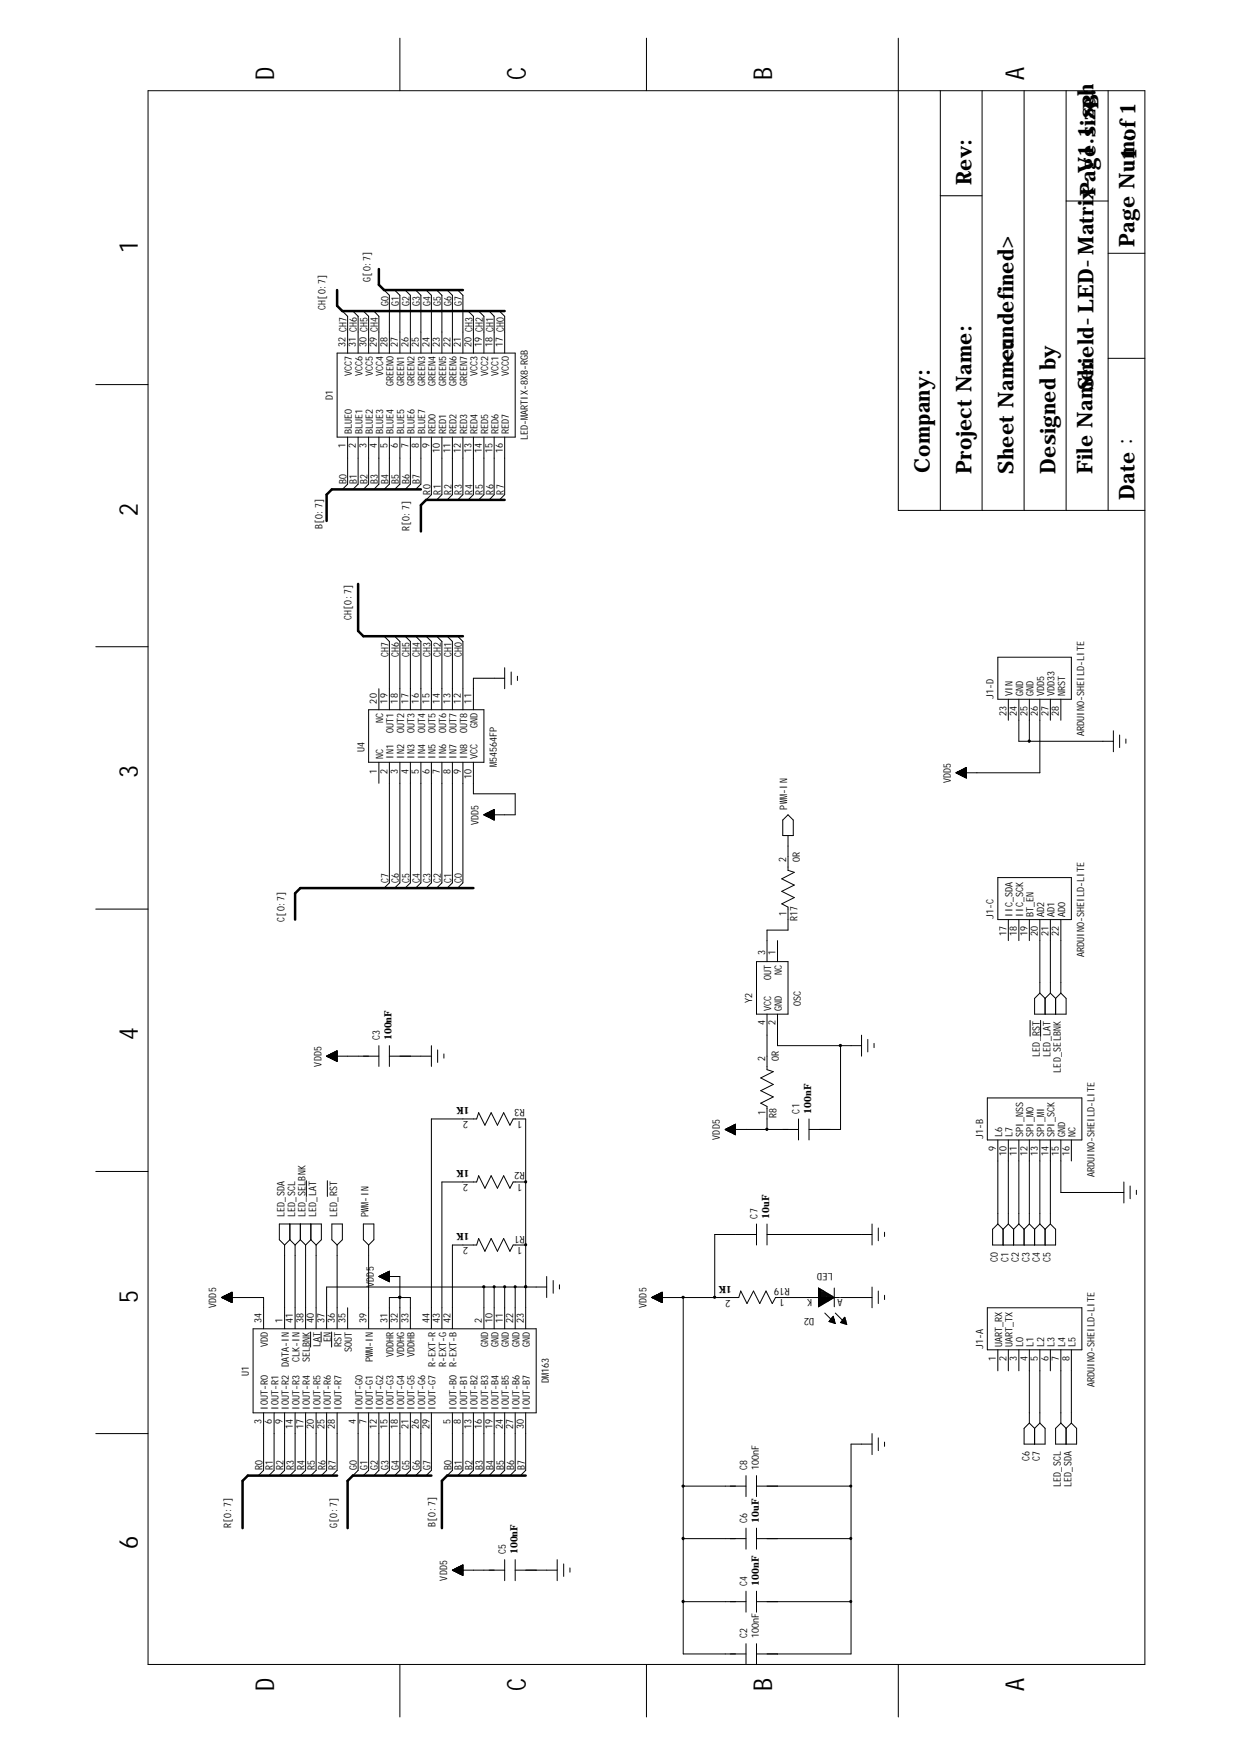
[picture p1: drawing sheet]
<svg xmlns="http://www.w3.org/2000/svg" width="210mm" height="297mm" viewBox="0 0 210 297" stroke-linecap="round" stroke-linejoin="round" font-family="sans-serif">
<g fill="none" stroke="#000" stroke-width=".17">
<path d="M25.1 15.4h168.7v266.3h-168.7zM67.7 6.5v8.9M109.4 6.5v8.9M152.1 6.5v8.8M152.1 15.4v71h41.7M159.2 15.4v71M166.2 15.4v71M173.4 15.4v71M180.5 15.4v71M187.6 15.4v71M159.2 33.1h7M180.5 34h7.1"/>
<path d="M57.1 59.8h30.1v14.2h-30.1zM58 52.6l.8 .9v6.3M59.7 52.6l.9 .9v6.3M61.5 52.6l.9 .9v6.3M63.3 52.6l.8 .9v6.3M65 49.1l.9 .9v9.8M66.8 49.1l.9 .9v9.8M68.6 49.1l.9 .9v9.8M70.4 49.1l.8 .9v9.8M72.1 49.1l.9 .9v9.8M73.9 49.1l.9 .9v9.8M75.7 49.1l.9 .9v9.8"/>
<path d="M77.5 49.1l.9 .9v9.8M79.2 52.6l.9 .9v6.3M81 52.6l.9 .9v6.3M82.8 52.6l.9 .9v6.3M84.5 52.6l.9 .9v6.3M187.6 42.9h6.2M16.2 65.1h8.9M58.8 74v7.9l-.8 .9M60.6 74v7.9l-.9 .9M62.4 74v7.9l-.9 .9M64.1 74v7.9l-.8 .9M65.9 74v7.9l-.9 .9"/>
<path d="M67.7 74v7.9l-.9 .9M69.5 74v7.9l-.9 .9M71.2 74v7.9l-.8 .9M73 74v9.7l-.9 .9M74.8 74v9.7l-.9 .9M76.6 74v9.7l-.9 .9M78.4 74v9.7l-.9 .9M80.1 74v9.7l-.9 .9M81.9 74v9.7l-.9 .9M83.7 74v9.7l-.9 .9M85.4 74v9.7l-.9 .9M187.6 60.6h6.2"/>
<path d="M16.2 109.5h8.9M64.1 116.6v3.5M65 107.7l.9 .9v11.5M66.8 107.7l.9 .9v11.5M68.6 107.7l.9 .9v11.5M70.4 107.7l.8 .9v11.5M72.1 107.7l.9 .9v11.5M73.9 107.7l.9 .9v11.5M75.7 107.7l.9 .9v11.5M77.5 107.7l.9 .9v11.5M85.4 113v3.6M85.4 114.8h-5.3v5.3"/>
<path d="M86.5 113.7v2.2M87.6 114.5v.7M168.9 111.2h12.5v7.1h-12.5zM170.7 118.3v3.6M172.5 118.3v7.2h16M174.2 118.3v7.2M176 118.3v12.5h-14.2M177.8 118.3v3.6M179.6 118.3v3.6M62.4 120.1h19.5v8.9h-19.5zM64.1 129v3.6M65.9 129v20.4l-.9 .9"/>
<path d="M67.7 129v20.4l-.9 .9M69.5 129v20.4l-.9 .9M71.2 129v20.4l-.8 .9M73 129v20.4l-.9 .9M74.8 129v20.4l-.9 .9M76.6 129v20.4l-.9 .9M78.4 129v20.4l-.9 .9M80.1 129v5.4h7.1v3.5h-5.3M82 137.9h.1M82 138h1.7M82.1 137.8v.2M82.1 138h1.6"/>
<path d="M82.3 137.7v.4M82.3 138.1h1.4M82.4 137.7v.4M82.4 138.2h1.3M82.5 137.6v.6M82.5 138.2h1.2M82.7 137.5v.8h1M82.8 137.4v1h.9M83 137.4v1M83.1 137.3v1.2M83.1 138.5h.6M83.3 137.2v1.3"/>
<path d="M83.3 138.6h.4M83.4 137.1v1.5M83.4 138.7h.3M83.5 137.1v1.6M83.6 138.8h.1M83.7 137v1.8l-1.8-.9M83.7 137l-1.8 .9M83.7 137l-.1 1.8M83.7 137.1h-.2v1.6M83.7 137.2h-.3v1.4M83.7 137.2h-.5v1.3M83.7 137.3h-.7v1.2h.7"/>
<path d="M83.7 137.4h-.8v1M83.7 137.5h-.9v.8M83.7 137.5h-1.1v.7M83.7 137.6h-1.2v.6M83.7 137.7h-1.4v.4M83.7 137.7h-1.5v.3M83.7 137.8h-1.7v.2M132.5 138.8l.9-.9 .9 .9v2.6h-1.8zM161.9 130.8h.1M161.9 130.9h1.7M162.1 130.7v.2M162.1 130.9h1.5"/>
<path d="M162.2 130.6v.4M162.2 131h1.4M162.3 130.5v.5h1.3M162.5 130.5v.6h1.1M162.6 130.4v.8M162.6 131.2h1M162.7 130.3v1M162.8 131.3h.8M162.9 130.2v1.1M163 130.2v1.2M163.1 131.4h.5M163.2 130.1v1.4"/>
<path d="M163.2 131.5h.4M163.3 130v1.5M163.4 130v1.6M163.5 131.6h.1M163.6 129.9v1.8l-1.8-.9M163.6 129.9l-1.8 .9M163.6 129.9l-.1 1.7M163.6 130h-.2v1.6h.2M163.6 130.1h-.4v1.4M163.6 130.2h-.5v1.2M163.6 130.2h-.7v1.1h.7M163.6 130.3h-.8v1"/>
<path d="M163.6 130.4h-.9v.8M163.6 130.4h-1v.7M163.6 130.5h-1.2v.5M163.6 130.6h-1.4v.4M163.6 130.6h-1.5v.3M163.6 130.7h-1.6v.2M188.5 123.7v3.5M189.5 124.4v2.1M190.6 125.1v.7M16.2 153.9h8.9M131.6 159.2v3.6M133.4 141.4v5.9l1.1 .3-2.2 1.1 2.2 1.1-2.2 1.1 2.2 1-2.2 1.1 1.1 .5v3.9h-3.6v5.4"/>
<path d="M168.9 148.5h12.5v7.1h-12.5zM170.7 155.6v3.6M172.5 155.6v3.6M174.2 155.6v3.6M176 155.6v12.5M177.8 155.6v12.5M179.6 155.6v12.5M55.3 178.8h8.8M55.3 178.7v.1M55.3 178.8h1.8M55.5 178.6v.2M55.5 178.9h1.6"/>
<path d="M55.6 178.6v.3M55.6 179h1.5M55.8 178.5v.5M55.8 179h1.3M55.9 178.4v.7M55.9 179.1h1.2M56 178.3v.8h1.1M56.2 178.3v.9M56.2 179.2h.9M56.3 178.2v1.1M56.3 179.3h.8M56.5 178.1v1.3"/>
<path d="M56.5 179.4h.6M56.6 178.1v1.3M56.6 179.5h.5M56.8 178v1.5M56.9 177.9v1.7M56.9 179.6h.2M57.1 177.9v1.7l-1.8-.8M57.1 177.9l-1.8 .9M57.1 177.9l-.1 1.7M57.1 178h-.3v1.5h.3M57.1 178h-.4v1.5M57.1 178.1h-.5v1.3"/>
<path d="M57.1 178.2h-.7v1.1M57.1 178.3h-.8v.9M57.1 178.3h-1v.8M57.1 178.4h-1.1v.7M57.1 178.5h-1.3v.5M57.1 178.5h-1.4v.5M57.1 178.6h-1.6v.3M57.1 178.7h-1.7v.1M64.1 177v3.5M65.9 177v3.5M65.9 178.8h7.1M73 177v3.5"/>
<path d="M74.1 177.7v2.1M75.1 178.4v.7M128.1 162.8h5.3v8.8h-5.3zM129.8 171.6v9.4l1.1 .4-2.1 1 2.1 1.1-2.1 1.1 2.1 1.1-2.1 1 1 .6v3.9M131.6 171.6v5.4h14.2M142.3 177v14.2h-5.4M145.8 175.2v3.6M146.9 175.9v2.1M148 176.6v.7M174.4 172.7v2.7M176 168.1l-.9 .9v2.6h5.4v-2.6l-.9-.9M176 168.1l.9 .9"/>
<path d="M176.1 172.7v2.7M176.9 169v2.6M177.8 168.1l.9 .9M177.8 168.1l-.9 .9M178.7 169v2.6M179.6 168.1l-.9 .9M16.2 198.3h8.9M51.9 199.8v2.7M55.4 199.8v2.7M122.8 191.2h12.4M122.8 191.2l1.7 .9M122.8 191.2l1.7-.9v1.8"/>
<path d="M122.8 191.2h.1M122.8 191.2h1.7M123 191.1v.2M123 191.3h1.5M123.1 191v.3M123.1 191.4h1.4M123.2 190.9v.5M123.2 191.5h1.3M123.4 190.8v.7M123.4 191.5h1.1M123.5 190.8v.7M123.5 191.6h1"/>
<path d="M123.7 190.7v.9M123.7 191.7h.8M123.8 190.7v1M124 190.6v1.2M124 191.8h.5M124.1 190.5v1.3M124.1 191.9h.4M124.2 190.4v1.5M124.4 190.4v1.6M124.4 192.1h.1M124.5 190.3v1.8M124.5 190.4h-.2v1.6h.2"/>
<path d="M124.5 190.4h-.3v1.5M124.5 190.5h-.5v1.3M124.5 190.6h-.6v1.1h.6M124.5 190.7h-.8v1M124.5 190.7h-.9v.9M124.5 190.8h-1.1v.7M124.5 190.9h-1.2v.6M124.5 191h-1.4v.4M124.5 191h-1.5v.3M124.5 191.1h-1.6v.1M135.2 189.4v3.5M136.9 189.4v3.5"/>
<path d="M167.1 185.8h16v7.1h-16zM168.9 192.9v14.3M170.7 192.9v14.3M172.5 192.9v14.3M174.2 192.9v14.3M176 192.9v14.3M177.8 192.9v14.3M179.6 192.9v8.9h10.6M181.4 192.9v3.6M37.5 219.6h7.1v5.3M37.6 219.5v.1M37.6 219.7h1.7"/>
<path d="M37.7 219.5v.2M37.7 219.7h1.6M37.9 219.4v.4h1.4M38 219.4v.4M38 219.9h1.3M38.1 219.9h1.2M38.1 219.3v.6M38.3 219.2v.8h1M38.4 219.1v.9M38.6 219.1v1M38.7 219v1.2M38.9 218.9v1.3"/>
<path d="M39 218.8v1.5M39.2 218.8v1.6M39.3 219.2h-1.1v.7M39.3 218.9h-.4v1.4M39.3 218.7h-.1l.1 1.7M39.3 218.7v1.8l-1.8-.9M39.3 218.7l-1.8 .9M39.3 218.8h-.2v1.6M39.3 218.9h-.5v1.3h.5M39.3 219h-.6v1.2M39.3 219.1h-.8v1M39.3 219.1h-.9v.9"/>
<path d="M39.3 219.3h-1.2v.6M39.3 219.4h-1.4v.4M39.3 219.4h-1.5v.3M39.3 219.5h-1.7v.2M48.2 210.7v14.2M48.2 210.7l-.9-.9v-2.6h7.1v2.6l-.9 .9M49.1 207.2v2.6M49.1 209.8l.9 .9M49.1 209.8l-.9 .9M50 210.7v14.2M50.8 207.2v2.6M50.8 209.8l.9 .9"/>
<path d="M50.8 209.8l-.8 .9M51.7 210.7v14.2M52.6 207.2v2.6M52.6 209.8l.9 .9M52.6 209.8l-.9 .9M53.5 210.7v14.2M56.2 207.2h1.8v2.6l-.9 .9-.9-.9zM57.1 210.7v14.2M61.5 207.2h1.8v2.6l-.9 .9-.9-.9zM62.4 210.7v14.2M64.1 216.1h3.6v8.8M64.2 216v.1"/>
<path d="M64.2 216.1h1.7M64.3 215.9v.2M64.3 216.2h1.6M64.5 215.8v.4h1.4M64.6 215.8v.5M64.6 216.3h1.3M64.8 215.7v.7M64.8 216.4h1.1M64.9 215.6v.8h1M65.1 215.6v.9M65.1 216.5h.8M65.2 215.5v1.1"/>
<path d="M65.2 216.6h.7M65.4 215.4v1.2M65.4 216.7h.5M65.5 215.3v1.4M65.5 216.7h.4M65.6 215.3v1.5M65.8 215.2v1.7M65.8 216.9h.1M65.9 215.2v1.7l-1.8-.8M65.9 215.2l-1.8 .9M65.9 215.2v1.7M65.9 215.3h-.2v1.5h.2"/>
<path d="M65.9 215.3h-.3v1.4M65.9 215.4h-.5v1.3M65.9 215.5h-.6v1.1M65.9 215.5h-.7v1M65.9 215.6h-.9v.8M65.9 215.7h-1v.7M65.9 215.8h-1.2v.5M65.9 215.8h-1.3v.4M65.9 215.9h-1.5v.3M65.9 216h-1.6v.1M81.9 217.8v7.1M83.7 217.8v7.1"/>
<path d="M85.4 217.8v7.1M87.2 217.8v7.1M89 210.7h-2.1l-.6 1.1-1-2.2-1.1 2.2-1.1-2.2-1 2.2-1.1-2.2-.3 1.1h-4.1v14.2M89 200.1h-2.1l-.6 1-1-2.1-1.1 2.1-1.1-2.1-1 2.1-1.1-2.1-.3 1.1h-5.9v24.8M92.5 217.8h-37.2v7.1M92.5 216.1v3.5M93.6 216.7v2.2M94.7 217.5v.7M110.3 219.6h14.8l.3-1.1 1 2.1 1.2-2.1 1 2.1 1.1-2.1 1 2.1 .6-1h10.8M110.4 219.7h1.7M110.4 219.5v.1M110.5 219.7h1.6"/>
<path d="M110.5 219.5v.2M110.7 219.4v.4h1.4M110.8 219.9h1.3M110.8 219.4v.4M111 219.9h1.1M111 219.3v.6M111.1 219.2v.8h1M111.3 219.1v.9M111.4 219.1v1M111.5 219v1.2M111.7 218.9v1.3M111.8 218.8v1.5"/>
<path d="M111.9 218.8v1.6M112.1 219.2h-1.1v.7M112.1 218.9h-.4v1.4h.4M112.1 218.7l-.1 1.7M112.1 219.1h-.8v1h.8M112.1 219.5h-1.7v.2M112.1 219.4h-1.5v.3M112.1 219.4h-1.4v.4M112.1 219.3h-1.2v.6M112.1 219.1h-.9v.9M112.1 219h-.6v1.2M112.1 218.9h-.5v1.3"/>
<path d="M112.1 218.8h-.2v1.6M112.1 218.7v1.8l-1.8-.9M112.1 218.7l-1.8 .9M115.7 219.6v60.3h10.6M128.1 207.2v3.5M128.1 208.9h-7.1v10.7M129.8 207.2v3.5M129.8 208.9h17.8M138.6 218l2.6 1.6-2.6 1.6zM138.6 219.1h1.7v1h-1.7M138.6 218.5h.8v2.1h-.8M138.6 219.4h2.3"/>
<path d="M138.6 219.2h2M138.6 218.9h1.4M138.6 218.7h1.1M138.6 218.3h.5M138.6 218.2h.3M138.6 219.9h2M138.6 219.8h2.3M138.7 218.1v3M138.9 218.2v2.8M139.1 218.3v2.6M139.3 218.4v2.4M139.6 218.6v1.9"/>
<path d="M139.8 218.7v1.7M140 218.8v1.5M140.2 218.9v1.3M140.5 219.1v.9M140.7 219.3v.6M140.9 219.4v.4M141.1 219.5v.2M141.2 218v3.2M142.3 219.6h5.3M147.6 207.2v3.5M147.6 217.8v3.5M148.7 207.8v2.2"/>
<path d="M148.7 218.5v2.1M149.7 208.6v.7M149.7 219.2v.7M168.9 207.2l-.9 .9v2.6h10.7v-2.6l-.9-.9M168.9 207.2l.9 .9M169.8 208.1v2.6M170.7 207.2l.9 .9M170.7 207.2l-.9 .9M171.6 208.1v2.6M172.5 207.2l.9 .9M172.5 207.2l-.9 .9M173.4 208.1v2.6"/>
<path d="M174.2 207.2l.9 .9M174.2 207.2l-.8 .9M175.1 208.1v2.6M176 207.2l.9 .9M176 207.2l-.9 .9M176.9 208.1v2.6M177.8 207.2l-.9 .9M190.2 200.1v3.5M191.3 200.7v2.2M192.4 201.5v.7M38.5 220.1h.8M38.6 220.2h.7"/>
<path d="M38.9 220.3h.4M39 220.4h.3M42.8 224.9h48v14.2h-48zM44.6 239.1v9.8l-.9 .9M46.4 239.1v9.8l-.9 .9M48.2 239.1v9.8l-.9 .9M50 239.1v9.8l-.9 .9M51.7 239.1v9.8l-.9 .9M52.6 225.5v2.5M53.5 239.1v9.8l-.9 .9M54.4 225.5v1.6M55.3 239.1v9.8l-.9 .9"/>
<path d="M56.1 225.5v2.5M57.1 239.1v9.8l-.9 .9M58.8 221.3v3.6M60.6 239.1v9.8l-.9 .9M62.4 239.1v9.8l-.9 .9M64.1 239.1v9.8l-.8 .9M65.9 224.9v-5.3h3.6v5.3M65.9 239.1v9.8l-.9 .9M67.7 239.1v9.8l-.9 .9M69.5 239.1v9.8l-.9 .9M71.2 239.1v9.8l-.8 .9M73 224.9v-35.5h7.7l.3-1.1 1.1 2.1 1-2.1 1.1 2.1 1.1-2.1 1 2.1 .6-1h2.1v35.5"/>
<path d="M73 239.1v9.8l-.9 .9M76.6 239.1v9.8l-.9 .9M78.4 239.1v9.8l-.9 .9M80.1 239.1v9.8l-.9 .9M81.9 239.1v9.8l-.9 .9M83.7 239.1v9.8l-.9 .9M85.4 239.1v9.8l-.9 .9M87.2 239.1v9.8l-.9 .9M89 239.1v9.8l-.9 .9M111.4 220.2h.7M111.5 220.2h.6M111.8 220.4h.3"/>
<path d="M112 220.4h.1M138.6 221h.3M138.6 220.8h.5M138.6 220.5h1.1M138.6 220.3h1.4M139.6 222.2l1.8 1.8M140.3 223.7l1.1 .3M140.3 223.7h1M140.5 223.5h.7M140.5 223.5v.2M140.6 223.3h.6M140.7 223.2v.6"/>
<path d="M140.8 223.1h.3M140.9 223v.8h.4M140.9 223l-.6 .7M140.9 223h.2M141.1 222.8v1.1M141.1 222.8l-.2 .2M141.1 222.8l.3 1.2M141.2 223.3v.7M141.4 222.2l1.8 1.8M142.3 223.8h.9M142.4 223.7h.8M142.5 223.6v.3"/>
<path d="M142.6 223.5h.5M142.7 223.4v.6M142.7 223.3h.3M142.8 223.1h.2M142.8 223.1l-.5 .7M142.8 223.1v.9h.5M143 223l.3 1.2-1-.4M143 223l-.2 .1M143 223v1.1M143.2 223.5v.6M167.1 221.3h16v7.2h-16zM168.9 228.5v3.5"/>
<path d="M170.7 228.5v3.5M172.5 228.5v3.5M174.2 228.5v12.4M176 228.5v12.4M177.8 228.5v3.5M179.6 228.5v12.4M181.4 228.5v12.4M16.2 242.6h8.9M115.7 251.5h10.6M126.3 249.8v3.5M126.3 258.6v3.6M128.1 249.8v3.5"/>
<path d="M128.1 258.6v3.6M128.1 251.5h16M147.6 244.4h-3.5v35.5h-16M147.6 242.6v3.6M148.7 243.4v2.1M149.7 244.1v.7M174.2 240.9l-.8 .9v2.6h3.5v-2.6l-.9-.9M174.2 240.9l.9 .9M175.1 241.8v2.6M176 240.9l-.9 .9M179.6 240.9l-.9 .9v2.6h3.5v-2.6l-.8-.9M179.6 240.9l.9 .9"/>
<path d="M180.5 241.8v2.6M181.4 240.9l-.9 .9M76.6 265.8l1.8-.9v1.7zM76.6 265.8h8.8M76.7 265.7v.1M76.7 265.8h1.7M76.8 265.6v.2M76.8 265.9h1.6M76.9 265.6v.3M76.9 266h1.5M77 265.5v.5h1.4M77.2 265.5v.6h1.2"/>
<path d="M77.4 265.4v.7M77.4 266.2h1M77.5 265.3v.9M77.6 265.2v1.1M77.7 266.3h.7M77.8 265.1v1.2M77.8 266.4h.6M77.9 265.1v1.3M77.9 266.5h.5M78.1 265v1.5M78.1 266.5h.3M78.2 265v1.6"/>
<path d="M78.4 264.9h-.1l.1 1.7M78.4 265h-.3v1.5M78.4 265h-.4v1.5M78.4 265.1h-.5v1.3M78.4 265.2h-.7v1.1M78.4 265.2h-.8v1.1h.8M78.4 265.3h-1v.9M78.4 265.4h-1.1v.7M78.4 265.5h-1.3v.5M78.4 265.5h-1.4v.5M78.4 265.6h-1.5v.3M78.4 265.7h-1.7v.1"/>
<path d="M85.4 264v3.5M87.2 264v3.5M87.2 265.8h7.1M94.3 264v3.5M95.4 264.7v2.1M96.5 265.4v.7M115.7 271.1h10.6M115.7 260.4h10.6M126.3 269.3v3.6M126.3 278.2v3.5M128.1 269.3v3.6M128.1 278.2v3.5"/>
<path d="M128.1 271.1h16M128.1 260.4h16M67.7 281.7v8.9M109.4 281.7v8.9M152.1 281.7v8.9"/>
</g>
<g fill="#000" stroke="#000" stroke-width=".17">
<path d="M174.1 125.3h.3v.3h-.3z" fill-rule="evenodd"/>
<path d="M142.1 176.8h.3v.3h-.3z" fill-rule="evenodd"/>
<path d="M129.7 191h.2v.3h-.2z" fill-rule="evenodd"/>
<path d="M67.5 219.4h.3v.3h-.3z" fill-rule="evenodd"/>
<path d="M67.5 219.4h.3v.3h-.3z" fill-rule="evenodd"/>
<path d="M81.8 217.7h.2v.2h-.2z" fill-rule="evenodd"/>
<path d="M83.5 217.7h.3v.2h-.3z" fill-rule="evenodd"/>
<path d="M85.3 217.7h.2v.2h-.2z" fill-rule="evenodd"/>
<path d="M87.1 217.7h.2v.2h-.2z" fill-rule="evenodd"/>
<path d="M88.9 217.7h.2v.2h-.2z" fill-rule="evenodd"/>
<path d="M88.9 217.7h.2v.2h-.2z" fill-rule="evenodd"/>
<path d="M88.9 210.5h.2v.3h-.2z" fill-rule="evenodd"/>
<path d="M88.9 199.9h.2v.2h-.2z" fill-rule="evenodd"/>
<path d="M115.5 219.4h.3v.3h-.3z" fill-rule="evenodd"/>
<path d="M120.8 219.4h.3v.3h-.3z" fill-rule="evenodd"/>
<path d="M115.5 251.4h.3v.2h-.3z" fill-rule="evenodd"/>
<path d="M143.9 251.4h.2v.2h-.2z" fill-rule="evenodd"/>
<path d="M115.5 260.3h.3v.2h-.3z" fill-rule="evenodd"/>
<path d="M115.5 270.9h.3v.3h-.3z" fill-rule="evenodd"/>
<path d="M143.9 260.3h.2v.2h-.2z" fill-rule="evenodd"/>
<path d="M143.9 270.9h.2v.3h-.2z" fill-rule="evenodd"/>
</g>
<path d="M57.1 49.1v2.7l.9 .8h27.4M64.1 45.5v2.7l.9 .9h13.4M60.6 98.8v8l.9 .9h16.9M71.2 82.8h-15l-.9 .9v4.5M85.4 84.6h-13.3l-.9 .9v4.4M80.1 150.3h-29.3l-.8 .9v4.4M57.1 249.8h-15.1l-.9 .8v8M73 249.8h-13.3l-.9 .8v8M89 249.8h-13.3l-.9 .8v8" fill="none" stroke="#000" stroke-width=".42"/>
<g font-size="4.4">
<text x="46.4" y="13.6" transform="rotate(-90 46.4 13.6)">D</text>
<text x="89" y="13.6" transform="rotate(-90 89 13.6)">C</text>
<text x="130.7" y="13.6" transform="rotate(-90 130.7 13.6)">B</text>
<text x="173.4" y="13.6" transform="rotate(-90 173.4 13.6)">A</text>
<text x="23.3" y="42.9" transform="rotate(-90 23.3 42.9)">1</text>
<text x="23.3" y="87.3" transform="rotate(-90 23.3 87.3)">2</text>
<text x="23.3" y="131.7" transform="rotate(-90 23.3 131.7)">3</text>
<text x="23.3" y="176.1" transform="rotate(-90 23.3 176.1)">4</text>
<text x="23.3" y="220.5" transform="rotate(-90 23.3 220.5)">5</text>
<text x="23.3" y="262.2" transform="rotate(-90 23.3 262.2)">6</text>
<text x="46.4" y="286.2" transform="rotate(-90 46.4 286.2)">D</text>
<text x="89" y="286.2" transform="rotate(-90 89 286.2)">C</text>
<text x="130.7" y="286.2" transform="rotate(-90 130.7 286.2)">B</text>
<text x="173.4" y="286.2" transform="rotate(-90 173.4 286.2)">A</text>
</g>
<g font-size="3.7">
<text x="186" y="18.4" transform="rotate(-90 186 18.4)">B</text>
<text x="185.4" y="28.7" transform="rotate(-90 185.4 28.7)">ge size:</text>
<text x="192" y="27" transform="rotate(-90 192 27)">m:</text>
<text x="164.5" y="31.4" transform="rotate(-90 164.5 31.4)">Rev:</text>
<text x="185.1" y="33.9" transform="rotate(-90 185.1 33.9)">xP-aV1.1.sch</text>
<text x="192" y="41.8" transform="rotate(-90 192 41.8)">Page Nu1 of1</text>
<text x="171.6" y="61.1" transform="rotate(-90 171.6 61.1)">e:</text>
<text x="185.1" y="66" transform="rotate(-90 185.1 66)">Shield-LED-Matri</text>
<text x="157.4" y="80" transform="rotate(-90 157.4 80)">Company:</text>
<text x="164.5" y="80.2" transform="rotate(-90 164.5 80.2)">Project Name:</text>
<text x="171.6" y="80.2" transform="rotate(-90 171.6 80.2)">Sheet Nam&lt;undefined&gt;</text>
<text x="178.7" y="80.2" transform="rotate(-90 178.7 80.2)">Designed by</text>
<text x="184.9" y="80.2" transform="rotate(-90 184.9 80.2)">File Name:</text>
<text x="192" y="84.6" transform="rotate(-90 192 84.6)">Date：</text>
</g>
<g font-size="1.7">
<text x="62.7" y="47.7" transform="rotate(-90 62.7 47.7)">G[0:7]</text>
<text x="55.1" y="52.5" transform="rotate(-90 55.1 52.5)">CH[0:7]</text>
<text x="65.7" y="51.8" transform="rotate(-90 65.7 51.8)">G0</text>
<text x="67.5" y="51.8" transform="rotate(-90 67.5 51.8)">G1</text>
<text x="69.3" y="51.8" transform="rotate(-90 69.3 51.8)">G2</text>
<text x="71.1" y="51.8" transform="rotate(-90 71.1 51.8)">G3</text>
<text x="72.9" y="51.8" transform="rotate(-90 72.9 51.8)">G4</text>
<text x="74.6" y="51.8" transform="rotate(-90 74.6 51.8)">G5</text>
<text x="76.4" y="51.8" transform="rotate(-90 76.4 51.8)">G6</text>
<text x="78.2" y="51.8" transform="rotate(-90 78.2 51.8)">G7</text>
<text x="58.5" y="58.7" transform="rotate(-90 58.5 58.7)">32 CH7</text>
<text x="60.2" y="58.7" transform="rotate(-90 60.2 58.7)">31 CH6</text>
<text x="62" y="58.7" transform="rotate(-90 62 58.7)">30 CH5</text>
<text x="63.8" y="58.7" transform="rotate(-90 63.8 58.7)">29 CH4</text>
<text x="65.6" y="58.7" transform="rotate(-90 65.6 58.7)">28</text>
<text x="67.4" y="58.7" transform="rotate(-90 67.4 58.7)">27</text>
<text x="69.1" y="58.7" transform="rotate(-90 69.1 58.7)">26</text>
<text x="70.9" y="58.7" transform="rotate(-90 70.9 58.7)">25</text>
<text x="72.7" y="58.7" transform="rotate(-90 72.7 58.7)">24</text>
<text x="74.5" y="58.7" transform="rotate(-90 74.5 58.7)">23</text>
<text x="76.2" y="58.7" transform="rotate(-90 76.2 58.7)">22</text>
<text x="78" y="58.7" transform="rotate(-90 78 58.7)">21</text>
<text x="79.8" y="58.7" transform="rotate(-90 79.8 58.7)">20 CH3</text>
<text x="81.6" y="58.7" transform="rotate(-90 81.6 58.7)">19 CH2</text>
<text x="83.4" y="58.7" transform="rotate(-90 83.4 58.7)">18 CH1</text>
<text x="85.1" y="58.7" transform="rotate(-90 85.1 58.7)">17 CH0</text>
<text x="59.6" y="63.7" transform="rotate(-90 59.6 63.7)">VCC7</text>
<text x="61.3" y="63.7" transform="rotate(-90 61.3 63.7)">VCC6</text>
<text x="63.1" y="63.7" transform="rotate(-90 63.1 63.7)">VCC5</text>
<text x="64.9" y="63.7" transform="rotate(-90 64.9 63.7)">VCC4</text>
<text x="66.6" y="65.4" transform="rotate(-90 66.6 65.4)">GREEN0</text>
<text x="68.4" y="65.4" transform="rotate(-90 68.4 65.4)">GREEN1</text>
<text x="70.2" y="65.4" transform="rotate(-90 70.2 65.4)">GREEN2</text>
<text x="72" y="65.4" transform="rotate(-90 72 65.4)">GREEN3</text>
<text x="73.7" y="65.4" transform="rotate(-90 73.7 65.4)">GREEN4</text>
<text x="75.5" y="65.4" transform="rotate(-90 75.5 65.4)">GREEN5</text>
<text x="77.3" y="65.4" transform="rotate(-90 77.3 65.4)">GREEN6</text>
<text x="79.1" y="65.4" transform="rotate(-90 79.1 65.4)">GREEN7</text>
<text x="80.9" y="63.7" transform="rotate(-90 80.9 63.7)">VCC3</text>
<text x="82.6" y="63.7" transform="rotate(-90 82.6 63.7)">VCC2</text>
<text x="84.4" y="63.7" transform="rotate(-90 84.4 63.7)">VCC1</text>
<text x="86.1" y="63.7" transform="rotate(-90 86.1 63.7)">VCC0</text>
<text x="56.3" y="67.7" transform="rotate(-90 56.3 67.7)">D1</text>
<text x="58.5" y="75.9" transform="rotate(-90 58.5 75.9)">1</text>
<text x="59.6" y="73.4" transform="rotate(-90 59.6 73.4)">BLUE0</text>
<text x="60.2" y="75.9" transform="rotate(-90 60.2 75.9)">2</text>
<text x="61.3" y="73.4" transform="rotate(-90 61.3 73.4)">BLUE1</text>
<text x="62" y="75.9" transform="rotate(-90 62 75.9)">3</text>
<text x="63.1" y="73.4" transform="rotate(-90 63.1 73.4)">BLUE2</text>
<text x="63.8" y="75.9" transform="rotate(-90 63.8 75.9)">4</text>
<text x="64.9" y="73.4" transform="rotate(-90 64.9 73.4)">BLUE3</text>
<text x="65.6" y="75.9" transform="rotate(-90 65.6 75.9)">5</text>
<text x="66.6" y="73.4" transform="rotate(-90 66.6 73.4)">BLUE4</text>
<text x="67.4" y="75.9" transform="rotate(-90 67.4 75.9)">6</text>
<text x="68.4" y="73.4" transform="rotate(-90 68.4 73.4)">BLUE5</text>
<text x="69.1" y="75.9" transform="rotate(-90 69.1 75.9)">7</text>
<text x="70.2" y="73.4" transform="rotate(-90 70.2 73.4)">BLUE6</text>
<text x="70.9" y="75.9" transform="rotate(-90 70.9 75.9)">8</text>
<text x="72" y="73.4" transform="rotate(-90 72 73.4)">BLUE7</text>
<text x="72.7" y="75.9" transform="rotate(-90 72.7 75.9)">9</text>
<text x="73.7" y="73.4" transform="rotate(-90 73.7 73.4)">RED0</text>
<text x="74.5" y="76.7" transform="rotate(-90 74.5 76.7)">10</text>
<text x="75.5" y="73.4" transform="rotate(-90 75.5 73.4)">RED1</text>
<text x="76.2" y="76.7" transform="rotate(-90 76.2 76.7)">11</text>
<text x="77.3" y="73.4" transform="rotate(-90 77.3 73.4)">RED2</text>
<text x="78" y="76.7" transform="rotate(-90 78 76.7)">12</text>
<text x="79.1" y="73.4" transform="rotate(-90 79.1 73.4)">RED3</text>
<text x="79.8" y="76.7" transform="rotate(-90 79.8 76.7)">13</text>
<text x="80.9" y="73.4" transform="rotate(-90 80.9 73.4)">RED4</text>
<text x="81.6" y="76.7" transform="rotate(-90 81.6 76.7)">14</text>
<text x="82.6" y="73.4" transform="rotate(-90 82.6 73.4)">RED5</text>
<text x="83.4" y="76.7" transform="rotate(-90 83.4 76.7)">15</text>
<text x="84.4" y="73.4" transform="rotate(-90 84.4 73.4)">RED6</text>
<text x="85.1" y="76.7" transform="rotate(-90 85.1 76.7)">16</text>
<text x="86.1" y="73.4" transform="rotate(-90 86.1 73.4)">RED7</text>
<text x="89.4" y="74.5" transform="rotate(-90 89.4 74.5)">LED-MARTIX-8X8-RGB</text>
<text x="58.6" y="81.9" transform="rotate(-90 58.6 81.9)">B0</text>
<text x="60.4" y="81.9" transform="rotate(-90 60.4 81.9)">B1</text>
<text x="62.2" y="81.9" transform="rotate(-90 62.2 81.9)">B2</text>
<text x="64" y="81.9" transform="rotate(-90 64 81.9)">B3</text>
<text x="65.7" y="81.9" transform="rotate(-90 65.7 81.9)">B4</text>
<text x="67.5" y="81.9" transform="rotate(-90 67.5 81.9)">B5</text>
<text x="69.3" y="81.9" transform="rotate(-90 69.3 81.9)">B6</text>
<text x="71.1" y="81.9" transform="rotate(-90 71.1 81.9)">B7</text>
<text x="72.9" y="83.7" transform="rotate(-90 72.9 83.7)">R0</text>
<text x="74.6" y="83.7" transform="rotate(-90 74.6 83.7)">R1</text>
<text x="76.4" y="83.7" transform="rotate(-90 76.4 83.7)">R2</text>
<text x="78.2" y="83.7" transform="rotate(-90 78.2 83.7)">R3</text>
<text x="80" y="83.7" transform="rotate(-90 80 83.7)">R4</text>
<text x="81.7" y="83.7" transform="rotate(-90 81.7 83.7)">R5</text>
<text x="83.5" y="83.7" transform="rotate(-90 83.5 83.7)">R6</text>
<text x="85.3" y="83.7" transform="rotate(-90 85.3 83.7)">R7</text>
<text x="54.6" y="89.6" transform="rotate(-90 54.6 89.6)">B[0:7]</text>
<text x="69.3" y="89.9" transform="rotate(-90 69.3 89.9)">R[0:7]</text>
<text x="59.5" y="105" transform="rotate(-90 59.5 105)">CH[0:7]</text>
<text x="65.7" y="111.2" transform="rotate(-90 65.7 111.2)">CH7</text>
<text x="67.5" y="111.2" transform="rotate(-90 67.5 111.2)">CH6</text>
<text x="69.3" y="111.2" transform="rotate(-90 69.3 111.2)">CH5</text>
<text x="71.1" y="111.2" transform="rotate(-90 71.1 111.2)">CH4</text>
<text x="72.9" y="111.2" transform="rotate(-90 72.9 111.2)">CH3</text>
<text x="74.6" y="111.2" transform="rotate(-90 74.6 111.2)">CH2</text>
<text x="76.4" y="111.2" transform="rotate(-90 76.4 111.2)">CH1</text>
<text x="78.2" y="111.2" transform="rotate(-90 78.2 111.2)">CH0</text>
<text x="63.8" y="119.1" transform="rotate(-90 63.8 119.1)">20</text>
<text x="65.6" y="119.1" transform="rotate(-90 65.6 119.1)">19</text>
<text x="67.4" y="119.1" transform="rotate(-90 67.4 119.1)">18</text>
<text x="69.1" y="119.1" transform="rotate(-90 69.1 119.1)">17</text>
<text x="70.9" y="119.1" transform="rotate(-90 70.9 119.1)">16</text>
<text x="72.7" y="119.1" transform="rotate(-90 72.7 119.1)">15</text>
<text x="74.5" y="119.1" transform="rotate(-90 74.5 119.1)">14</text>
<text x="76.2" y="119.1" transform="rotate(-90 76.2 119.1)">13</text>
<text x="78" y="119.1" transform="rotate(-90 78 119.1)">12</text>
<text x="79.8" y="119.1" transform="rotate(-90 79.8 119.1)">11</text>
<text x="168.2" y="118.3" transform="rotate(-90 168.2 118.3)">J1-D</text>
<text x="171.4" y="117.8" transform="rotate(-90 171.4 117.8)">VIN</text>
<text x="173.2" y="117.8" transform="rotate(-90 173.2 117.8)">GND</text>
<text x="175" y="117.8" transform="rotate(-90 175 117.8)">GND</text>
<text x="176.7" y="117.8" transform="rotate(-90 176.7 117.8)">VDD5</text>
<text x="178.5" y="117.8" transform="rotate(-90 178.5 117.8)">VDD33</text>
<text x="180.3" y="117.8" transform="rotate(-90 180.3 117.8)">NRST</text>
<text x="64.9" y="122.4" transform="rotate(-90 64.9 122.4)">NC</text>
<text x="66.6" y="124.1" transform="rotate(-90 66.6 124.1)">OUT1</text>
<text x="68.4" y="124.1" transform="rotate(-90 68.4 124.1)">OUT2</text>
<text x="70.2" y="124.1" transform="rotate(-90 70.2 124.1)">OUT3</text>
<text x="72" y="124.1" transform="rotate(-90 72 124.1)">OUT4</text>
<text x="73.7" y="124.1" transform="rotate(-90 73.7 124.1)">OUT5</text>
<text x="75.5" y="124.1" transform="rotate(-90 75.5 124.1)">OUT6</text>
<text x="77.3" y="124.1" transform="rotate(-90 77.3 124.1)">OUT7</text>
<text x="79.1" y="124.1" transform="rotate(-90 79.1 124.1)">OUT8</text>
<text x="80.9" y="123.2" transform="rotate(-90 80.9 123.2)">GND</text>
<text x="170.3" y="121.1" transform="rotate(-90 170.3 121.1)">23</text>
<text x="172.1" y="121.1" transform="rotate(-90 172.1 121.1)">24</text>
<text x="173.9" y="121.1" transform="rotate(-90 173.9 121.1)">25</text>
<text x="175.7" y="121.1" transform="rotate(-90 175.7 121.1)">26</text>
<text x="177.5" y="121.1" transform="rotate(-90 177.5 121.1)">27</text>
<text x="179.2" y="121.1" transform="rotate(-90 179.2 121.1)">28</text>
<text x="183.5" y="124.6" transform="rotate(-90 183.5 124.6)">ARDUINO-SHEILD-LITE</text>
<text x="61.7" y="127.2" transform="rotate(-90 61.7 127.2)">U4</text>
<text x="63.8" y="130.9" transform="rotate(-90 63.8 130.9)">1</text>
<text x="64.9" y="128.5" transform="rotate(-90 64.9 128.5)">NC</text>
<text x="65.6" y="130.9" transform="rotate(-90 65.6 130.9)">2</text>
<text x="66.6" y="128.5" transform="rotate(-90 66.6 128.5)">IN1</text>
<text x="67.4" y="130.9" transform="rotate(-90 67.4 130.9)">3</text>
<text x="68.4" y="128.5" transform="rotate(-90 68.4 128.5)">IN2</text>
<text x="69.1" y="130.9" transform="rotate(-90 69.1 130.9)">4</text>
<text x="70.2" y="128.5" transform="rotate(-90 70.2 128.5)">IN3</text>
<text x="70.9" y="130.9" transform="rotate(-90 70.9 130.9)">5</text>
<text x="72" y="128.5" transform="rotate(-90 72 128.5)">IN4</text>
<text x="72.7" y="130.9" transform="rotate(-90 72.7 130.9)">6</text>
<text x="73.7" y="128.5" transform="rotate(-90 73.7 128.5)">IN5</text>
<text x="74.5" y="130.9" transform="rotate(-90 74.5 130.9)">7</text>
<text x="75.5" y="128.5" transform="rotate(-90 75.5 128.5)">IN6</text>
<text x="76.2" y="130.9" transform="rotate(-90 76.2 130.9)">8</text>
<text x="77.3" y="128.5" transform="rotate(-90 77.3 128.5)">IN7</text>
<text x="78" y="130.9" transform="rotate(-90 78 130.9)">9</text>
<text x="79.1" y="128.5" transform="rotate(-90 79.1 128.5)">IN8</text>
<text x="79.8" y="131.8" transform="rotate(-90 79.8 131.8)">10</text>
<text x="80.9" y="128.5" transform="rotate(-90 80.9 128.5)">VCC</text>
<text x="84.1" y="129.7" transform="rotate(-90 84.1 129.7)">M54564FP</text>
<text x="133.2" y="137" transform="rotate(-90 133.2 137)">PWM-IN</text>
<text x="161" y="132.6" transform="rotate(-90 161 132.6)">VDD5</text>
<text x="81" y="139.7" transform="rotate(-90 81 139.7)">VDD5</text>
<text x="65.7" y="149.4" transform="rotate(-90 65.7 149.4)">C7</text>
<text x="67.5" y="149.4" transform="rotate(-90 67.5 149.4)">C6</text>
<text x="69.3" y="149.4" transform="rotate(-90 69.3 149.4)">C5</text>
<text x="71.1" y="149.4" transform="rotate(-90 71.1 149.4)">C4</text>
<text x="72.9" y="149.4" transform="rotate(-90 72.9 149.4)">C3</text>
<text x="74.6" y="149.4" transform="rotate(-90 74.6 149.4)">C2</text>
<text x="76.4" y="149.4" transform="rotate(-90 76.4 149.4)">C1</text>
<text x="78.2" y="149.4" transform="rotate(-90 78.2 149.4)">C0</text>
<text x="133.1" y="145.9" transform="rotate(-90 133.1 145.9)">2</text>
<text x="135.4" y="145.8" transform="rotate(-90 135.4 145.8)">0R</text>
<text x="133.1" y="155.1" transform="rotate(-90 133.1 155.1)">1</text>
<text x="135" y="155.9" transform="rotate(-90 135 155.9)">R17</text>
<text x="168.2" y="155.6" transform="rotate(-90 168.2 155.6)">J1-C</text>
<text x="171.4" y="155.1" transform="rotate(-90 171.4 155.1)">IIC_SDA</text>
<text x="173.2" y="155.1" transform="rotate(-90 173.2 155.1)">IIC_SCK</text>
<text x="175" y="155.1" transform="rotate(-90 175 155.1)">BT_EN</text>
<text x="176.7" y="155.1" transform="rotate(-90 176.7 155.1)">AD2</text>
<text x="178.5" y="155.1" transform="rotate(-90 178.5 155.1)">AD1</text>
<text x="180.3" y="155.1" transform="rotate(-90 180.3 155.1)">AD0</text>
<text x="48.2" y="156" transform="rotate(-90 48.2 156)">C[0:7]</text>
<text x="129.5" y="161.7" transform="rotate(-90 129.5 161.7)">3</text>
<text x="131.3" y="161.7" transform="rotate(-90 131.3 161.7)">1</text>
<text x="170.3" y="158.4" transform="rotate(-90 170.3 158.4)">17</text>
<text x="172.1" y="158.4" transform="rotate(-90 172.1 158.4)">18</text>
<text x="173.9" y="158.4" transform="rotate(-90 173.9 158.4)">19</text>
<text x="175.7" y="158.4" transform="rotate(-90 175.7 158.4)">20</text>
<text x="177.5" y="158.4" transform="rotate(-90 177.5 158.4)">21</text>
<text x="179.2" y="158.4" transform="rotate(-90 179.2 158.4)">22</text>
<text x="183.5" y="161.9" transform="rotate(-90 183.5 161.9)">ARDUINO-SHEILD-LITE</text>
<text x="130.6" y="165.8" transform="rotate(-90 130.6 165.8)">OUT</text>
<text x="132.3" y="165" transform="rotate(-90 132.3 165)">NC</text>
<text x="127.3" y="169.8" transform="rotate(-90 127.3 169.8)">Y2</text>
<text x="129.5" y="173.6" transform="rotate(-90 129.5 173.6)">4</text>
<text x="130.6" y="171.1" transform="rotate(-90 130.6 171.1)">VCC</text>
<text x="131.3" y="173.6" transform="rotate(-90 131.3 173.6)">2</text>
<text x="132.3" y="171.1" transform="rotate(-90 132.3 171.1)">GND</text>
<text x="135.6" y="170.3" transform="rotate(-90 135.6 170.3)">OSC</text>
<text x="64.3" y="176.1" transform="rotate(-90 64.3 176.1)">C3</text>
<text x="66.3" y="176.1" transform="rotate(-90 66.3 176.1)">100nF</text>
<text x="129.5" y="179.6" transform="rotate(-90 129.5 179.6)">2</text>
<text x="131.8" y="179.6" transform="rotate(-90 131.8 179.6)">0R</text>
<text x="176" y="178.9" transform="rotate(-90 176 178.9)">LED_RST</text>
<text x="177.8" y="178.9" transform="rotate(-90 177.8 178.9)">LED_LAT</text>
<text x="54.4" y="180.5" transform="rotate(-90 54.4 180.5)">VDD5</text>
<text x="179.6" y="181.6" transform="rotate(-90 179.6 181.6)">LED_SELBNK</text>
<text x="79.2" y="189.8" transform="rotate(-180 79.2 189.8)">2</text>
<text x="79.5" y="187.4" transform="rotate(-180 79.5 187.4)">1K</text>
<text x="88.4" y="189.7" transform="rotate(-180 88.4 189.7)">1</text>
<text x="88.8" y="187.8" transform="rotate(-180 88.8 187.8)">R3</text>
<text x="129.6" y="188.8" transform="rotate(-90 129.6 188.8)">1</text>
<text x="131.4" y="189.2" transform="rotate(-90 131.4 189.2)">R8</text>
<text x="135.3" y="188.5" transform="rotate(-90 135.3 188.5)">C1</text>
<text x="137.3" y="188.5" transform="rotate(-90 137.3 188.5)">100nF</text>
<text x="121.9" y="192.9" transform="rotate(-90 121.9 192.9)">VDD5</text>
<text x="166.4" y="192.9" transform="rotate(-90 166.4 192.9)">J1-B</text>
<text x="168.6" y="194.8" transform="rotate(-90 168.6 194.8)">9</text>
<text x="169.6" y="192.4" transform="rotate(-90 169.6 192.4)">L6</text>
<text x="170.3" y="195.7" transform="rotate(-90 170.3 195.7)">10</text>
<text x="171.4" y="192.4" transform="rotate(-90 171.4 192.4)">L7</text>
<text x="172.1" y="195.7" transform="rotate(-90 172.1 195.7)">11</text>
<text x="173.2" y="192.4" transform="rotate(-90 173.2 192.4)">SPI_NSS</text>
<text x="173.9" y="195.7" transform="rotate(-90 173.9 195.7)">12</text>
<text x="175" y="192.4" transform="rotate(-90 175 192.4)">SPI_MO</text>
<text x="175.7" y="195.7" transform="rotate(-90 175.7 195.7)">13</text>
<text x="176.7" y="192.4" transform="rotate(-90 176.7 192.4)">SPI_MI</text>
<text x="177.5" y="195.7" transform="rotate(-90 177.5 195.7)">14</text>
<text x="178.5" y="192.4" transform="rotate(-90 178.5 192.4)">SPI_SCK</text>
<text x="179.2" y="195.7" transform="rotate(-90 179.2 195.7)">15</text>
<text x="180.3" y="192.4" transform="rotate(-90 180.3 192.4)">GND</text>
<text x="181" y="195.7" transform="rotate(-90 181 195.7)">16</text>
<text x="182.1" y="192.4" transform="rotate(-90 182.1 192.4)">NC</text>
<text x="79.2" y="200.4" transform="rotate(-180 79.2 200.4)">2</text>
<text x="79.5" y="198.1" transform="rotate(-180 79.5 198.1)">1K</text>
<text x="88.4" y="200.3" transform="rotate(-180 88.4 200.3)">1</text>
<text x="88.8" y="198.4" transform="rotate(-180 88.8 198.4)">R2</text>
<text x="185.3" y="199.2" transform="rotate(-90 185.3 199.2)">ARDUINO-SHEILD-LITE</text>
<text x="48.2" y="206.1" transform="rotate(-90 48.2 206.1)">LED_SDA</text>
<text x="50" y="206.1" transform="rotate(-90 50 206.1)">LED_SCL</text>
<text x="51.7" y="206.1" transform="rotate(-90 51.7 206.1)">LED_SELBNK</text>
<text x="53.5" y="206.1" transform="rotate(-90 53.5 206.1)">LED_LAT</text>
<text x="57.1" y="206.1" transform="rotate(-90 57.1 206.1)">LED_RST</text>
<text x="62.4" y="206.1" transform="rotate(-90 62.4 206.1)">PWM-IN</text>
<text x="79.5" y="208.7" transform="rotate(-180 79.5 208.7)">1K</text>
<text x="88.8" y="209.1" transform="rotate(-180 88.8 209.1)">R1</text>
<text x="128.2" y="206.3" transform="rotate(-90 128.2 206.3)">C7</text>
<text x="130.2" y="206.3" transform="rotate(-90 130.2 206.3)">10uF</text>
<text x="79.2" y="211.1" transform="rotate(-180 79.2 211.1)">2</text>
<text x="88.4" y="211" transform="rotate(-180 88.4 211)">1</text>
<text x="141" y="215.5" transform="rotate(-180 141 215.5)">LED</text>
<text x="168.9" y="213.6" transform="rotate(-90 168.9 213.6)">C0</text>
<text x="170.7" y="213.6" transform="rotate(-90 170.7 213.6)">C1</text>
<text x="172.5" y="213.6" transform="rotate(-90 172.5 213.6)">C2</text>
<text x="174.2" y="213.6" transform="rotate(-90 174.2 213.6)">C3</text>
<text x="176" y="213.6" transform="rotate(-90 176 213.6)">C4</text>
<text x="177.8" y="213.6" transform="rotate(-90 177.8 213.6)">C5</text>
<text x="36.6" y="221.4" transform="rotate(-90 36.6 221.4)">VDD5</text>
<text x="63.3" y="217.8" transform="rotate(-90 63.3 217.8)">VDD5</text>
<text x="109.4" y="221.4" transform="rotate(-90 109.4 221.4)">VDD5</text>
<text x="123.7" y="219.9" transform="rotate(-180 123.7 219.9)">2</text>
<text x="123.9" y="217.6" transform="rotate(-180 123.9 217.6)">1K</text>
<text x="132.8" y="219.9" transform="rotate(-180 132.8 219.9)">1</text>
<text x="133.7" y="218" transform="rotate(-180 133.7 218)">R19</text>
<text x="137.5" y="219.8" transform="rotate(-180 137.5 219.8)">K</text>
<text x="142.6" y="219.8" transform="rotate(-180 142.6 219.8)">A</text>
<text x="44.2" y="223.8" transform="rotate(-90 44.2 223.8)">34</text>
<text x="45.3" y="228" transform="rotate(-90 45.3 228)">VDD</text>
<text x="47.8" y="223.8" transform="rotate(-90 47.8 223.8)">1</text>
<text x="49.6" y="223.8" transform="rotate(-90 49.6 223.8)">41</text>
<text x="51.4" y="223.8" transform="rotate(-90 51.4 223.8)">38</text>
<text x="53.1" y="223.8" transform="rotate(-90 53.1 223.8)">40</text>
<text x="54.2" y="228" transform="rotate(-90 54.2 228)">LAT</text>
<text x="54.9" y="223.8" transform="rotate(-90 54.9 223.8)">37</text>
<text x="56" y="227.1" transform="rotate(-90 56 227.1)">EN</text>
<text x="56.7" y="223.8" transform="rotate(-90 56.7 223.8)">36</text>
<text x="57.8" y="228" transform="rotate(-90 57.8 228)">RST</text>
<text x="58.5" y="223.8" transform="rotate(-90 58.5 223.8)">35</text>
<text x="62" y="223.8" transform="rotate(-90 62 223.8)">39</text>
<text x="65.6" y="223.8" transform="rotate(-90 65.6 223.8)">31</text>
<text x="67.4" y="223.8" transform="rotate(-90 67.4 223.8)">32</text>
<text x="69.1" y="223.8" transform="rotate(-90 69.1 223.8)">33</text>
<text x="72.7" y="223.8" transform="rotate(-90 72.7 223.8)">44</text>
<text x="74.5" y="223.8" transform="rotate(-90 74.5 223.8)">43</text>
<text x="76.2" y="223.8" transform="rotate(-90 76.2 223.8)">42</text>
<text x="81.6" y="223.8" transform="rotate(-90 81.6 223.8)">2</text>
<text x="82.6" y="228" transform="rotate(-90 82.6 228)">GND</text>
<text x="83.4" y="223.8" transform="rotate(-90 83.4 223.8)">10</text>
<text x="84.4" y="228" transform="rotate(-90 84.4 228)">GND</text>
<text x="85.1" y="223.8" transform="rotate(-90 85.1 223.8)">11</text>
<text x="86.1" y="228" transform="rotate(-90 86.1 228)">GND</text>
<text x="86.9" y="223.8" transform="rotate(-90 86.9 223.8)">22</text>
<text x="87.9" y="228" transform="rotate(-90 87.9 228)">GND</text>
<text x="88.6" y="223.8" transform="rotate(-90 88.6 223.8)">23</text>
<text x="89.7" y="228" transform="rotate(-90 89.7 228)">GND</text>
<text x="137.8" y="223.1" transform="rotate(-180 137.8 223.1)">D2</text>
<text x="169.6" y="227.9" transform="rotate(-90 169.6 227.9)">UART_RX</text>
<text x="171.4" y="227.9" transform="rotate(-90 171.4 227.9)">UART_TX</text>
<text x="173.2" y="227.9" transform="rotate(-90 173.2 227.9)">L0</text>
<text x="175" y="227.9" transform="rotate(-90 175 227.9)">L1</text>
<text x="176.7" y="227.9" transform="rotate(-90 176.7 227.9)">L2</text>
<text x="178.5" y="227.9" transform="rotate(-90 178.5 227.9)">L3</text>
<text x="180.3" y="227.9" transform="rotate(-90 180.3 227.9)">L4</text>
<text x="182.1" y="227.9" transform="rotate(-90 182.1 227.9)">L5</text>
<text x="42.1" y="232.9" transform="rotate(-90 42.1 232.9)">U1</text>
<text x="50.7" y="230.5" transform="rotate(-90 50.7 230.5)">CLK-IN</text>
<text x="52.5" y="230.5" transform="rotate(-90 52.5 230.5)">SELBNK</text>
<text x="59.6" y="228.8" transform="rotate(-90 59.6 228.8)">SOUT</text>
<text x="63.1" y="230.5" transform="rotate(-90 63.1 230.5)">PW</text>
<text x="63.1" y="228.8" transform="rotate(-90 63.1 228.8)">M-IN</text>
<text x="66.6" y="229.7" transform="rotate(-90 66.6 229.7)">VDDHR</text>
<text x="68.4" y="229.7" transform="rotate(-90 68.4 229.7)">VDDHG</text>
<text x="70.2" y="229.7" transform="rotate(-90 70.2 229.7)">VDDHB</text>
<text x="73.7" y="231.4" transform="rotate(-90 73.7 231.4)">R-EXT-R</text>
<text x="75.5" y="231.4" transform="rotate(-90 75.5 231.4)">R-EXT-G</text>
<text x="166.4" y="228.4" transform="rotate(-90 166.4 228.4)">J1-A</text>
<text x="168.6" y="230.4" transform="rotate(-90 168.6 230.4)">1</text>
<text x="170.3" y="230.4" transform="rotate(-90 170.3 230.4)">2</text>
<text x="172.1" y="230.4" transform="rotate(-90 172.1 230.4)">3</text>
<text x="173.9" y="230.4" transform="rotate(-90 173.9 230.4)">4</text>
<text x="175.7" y="230.4" transform="rotate(-90 175.7 230.4)">5</text>
<text x="177.5" y="230.4" transform="rotate(-90 177.5 230.4)">6</text>
<text x="179.2" y="230.4" transform="rotate(-90 179.2 230.4)">7</text>
<text x="181" y="230.4" transform="rotate(-90 181 230.4)">8</text>
<text x="45.3" y="238.6" transform="rotate(-90 45.3 238.6)">IOUT-R0</text>
<text x="47.1" y="238.6" transform="rotate(-90 47.1 238.6)">IOUT-R1</text>
<text x="48.9" y="238.6" transform="rotate(-90 48.9 238.6)">IOUT-R2 DATA-IN</text>
<text x="50.7" y="238.6" transform="rotate(-90 50.7 238.6)">IOUT-R3</text>
<text x="52.5" y="238.6" transform="rotate(-90 52.5 238.6)">IOUT-R4</text>
<text x="54.2" y="238.6" transform="rotate(-90 54.2 238.6)">IOUT-R5</text>
<text x="56" y="238.6" transform="rotate(-90 56 238.6)">IOUT-R6</text>
<text x="57.8" y="238.6" transform="rotate(-90 57.8 238.6)">IOUT-R7</text>
<text x="61.3" y="238.6" transform="rotate(-90 61.3 238.6)">IOUT-G0</text>
<text x="63.1" y="238.6" transform="rotate(-90 63.1 238.6)">IOUT-G1</text>
<text x="64.9" y="238.6" transform="rotate(-90 64.9 238.6)">IOUT-G2</text>
<text x="66.6" y="238.6" transform="rotate(-90 66.6 238.6)">IOUT-G3</text>
<text x="68.4" y="238.6" transform="rotate(-90 68.4 238.6)">IOUT-G4</text>
<text x="70.2" y="238.6" transform="rotate(-90 70.2 238.6)">IOUT-G5</text>
<text x="72" y="238.6" transform="rotate(-90 72 238.6)">IOUT-G6</text>
<text x="73.7" y="238.6" transform="rotate(-90 73.7 238.6)">IOUT-G7</text>
<text x="77.3" y="238.6" transform="rotate(-90 77.3 238.6)">IOUT-B0 R-EXT-B</text>
<text x="79.1" y="238.6" transform="rotate(-90 79.1 238.6)">IOUT-B1</text>
<text x="80.9" y="238.6" transform="rotate(-90 80.9 238.6)">IOUT-B2</text>
<text x="82.6" y="238.6" transform="rotate(-90 82.6 238.6)">IOUT-B3</text>
<text x="84.4" y="238.6" transform="rotate(-90 84.4 238.6)">IOUT-B4</text>
<text x="86.1" y="238.6" transform="rotate(-90 86.1 238.6)">IOUT-B5</text>
<text x="87.9" y="238.6" transform="rotate(-90 87.9 238.6)">IOUT-B6</text>
<text x="89.7" y="238.6" transform="rotate(-90 89.7 238.6)">IOUT-B7</text>
<text x="92.9" y="234.1" transform="rotate(-90 92.9 234.1)">DM163</text>
<text x="185.3" y="234.7" transform="rotate(-90 185.3 234.7)">ARDUINO-SHEILD-LITE</text>
<text x="44.2" y="241" transform="rotate(-90 44.2 241)">3</text>
<text x="46" y="241" transform="rotate(-90 46 241)">6</text>
<text x="47.8" y="241" transform="rotate(-90 47.8 241)">9</text>
<text x="49.6" y="241.9" transform="rotate(-90 49.6 241.9)">14</text>
<text x="51.4" y="241.9" transform="rotate(-90 51.4 241.9)">17</text>
<text x="53.1" y="241.9" transform="rotate(-90 53.1 241.9)">20</text>
<text x="54.9" y="241.9" transform="rotate(-90 54.9 241.9)">25</text>
<text x="56.7" y="241.9" transform="rotate(-90 56.7 241.9)">28</text>
<text x="60.2" y="241" transform="rotate(-90 60.2 241)">4</text>
<text x="62" y="241" transform="rotate(-90 62 241)">7</text>
<text x="63.8" y="241.9" transform="rotate(-90 63.8 241.9)">12</text>
<text x="65.6" y="241.9" transform="rotate(-90 65.6 241.9)">15</text>
<text x="67.4" y="241.9" transform="rotate(-90 67.4 241.9)">18</text>
<text x="69.1" y="241.9" transform="rotate(-90 69.1 241.9)">21</text>
<text x="70.9" y="241.9" transform="rotate(-90 70.9 241.9)">26</text>
<text x="72.7" y="241.9" transform="rotate(-90 72.7 241.9)">29</text>
<text x="76.2" y="241" transform="rotate(-90 76.2 241)">5</text>
<text x="78" y="241" transform="rotate(-90 78 241)">8</text>
<text x="79.8" y="241.9" transform="rotate(-90 79.8 241.9)">13</text>
<text x="81.6" y="241.9" transform="rotate(-90 81.6 241.9)">16</text>
<text x="83.4" y="241.9" transform="rotate(-90 83.4 241.9)">19</text>
<text x="85.1" y="241.9" transform="rotate(-90 85.1 241.9)">24</text>
<text x="86.9" y="241.9" transform="rotate(-90 86.9 241.9)">27</text>
<text x="88.6" y="241.9" transform="rotate(-90 88.6 241.9)">30</text>
<text x="44.4" y="248.9" transform="rotate(-90 44.4 248.9)">R0</text>
<text x="46.2" y="248.9" transform="rotate(-90 46.2 248.9)">R1</text>
<text x="48" y="248.9" transform="rotate(-90 48 248.9)">R2</text>
<text x="49.7" y="248.9" transform="rotate(-90 49.7 248.9)">R3</text>
<text x="51.5" y="248.9" transform="rotate(-90 51.5 248.9)">R4</text>
<text x="53.3" y="248.9" transform="rotate(-90 53.3 248.9)">R5</text>
<text x="55.1" y="248.9" transform="rotate(-90 55.1 248.9)">R6</text>
<text x="56.9" y="248.9" transform="rotate(-90 56.9 248.9)">R7</text>
<text x="60.4" y="248.9" transform="rotate(-90 60.4 248.9)">G0</text>
<text x="62.2" y="248.9" transform="rotate(-90 62.2 248.9)">G1</text>
<text x="64" y="248.9" transform="rotate(-90 64 248.9)">G2</text>
<text x="65.7" y="248.9" transform="rotate(-90 65.7 248.9)">G3</text>
<text x="67.5" y="248.9" transform="rotate(-90 67.5 248.9)">G4</text>
<text x="69.3" y="248.9" transform="rotate(-90 69.3 248.9)">G5</text>
<text x="71.1" y="248.9" transform="rotate(-90 71.1 248.9)">G6</text>
<text x="72.9" y="248.9" transform="rotate(-90 72.9 248.9)">G7</text>
<text x="76.4" y="248.9" transform="rotate(-90 76.4 248.9)">B0</text>
<text x="78.2" y="248.9" transform="rotate(-90 78.2 248.9)">B1</text>
<text x="80" y="248.9" transform="rotate(-90 80 248.9)">B2</text>
<text x="81.7" y="248.9" transform="rotate(-90 81.7 248.9)">B3</text>
<text x="83.5" y="248.9" transform="rotate(-90 83.5 248.9)">B4</text>
<text x="85.3" y="248.9" transform="rotate(-90 85.3 248.9)">B5</text>
<text x="87" y="248.9" transform="rotate(-90 87 248.9)">B6</text>
<text x="88.8" y="248.9" transform="rotate(-90 88.8 248.9)">B7</text>
<text x="126.4" y="248.9" transform="rotate(-90 126.4 248.9)">C8</text>
<text x="128.4" y="248.9" transform="rotate(-90 128.4 248.9)">100nF</text>
<text x="174.2" y="247.3" transform="rotate(-90 174.2 247.3)">C6</text>
<text x="176" y="247.3" transform="rotate(-90 176 247.3)">C7</text>
<text x="179.6" y="251.7" transform="rotate(-90 179.6 251.7)">LED_SCL</text>
<text x="181.4" y="251.7" transform="rotate(-90 181.4 251.7)">LED_SDA</text>
<text x="126.4" y="257.8" transform="rotate(-90 126.4 257.8)">C6</text>
<text x="128.4" y="257.8" transform="rotate(-90 128.4 257.8)">10uF</text>
<text x="39.1" y="258.6" transform="rotate(-90 39.1 258.6)">R[0:7]</text>
<text x="57.1" y="258.6" transform="rotate(-90 57.1 258.6)">G[0:7]</text>
<text x="73.7" y="258.5" transform="rotate(-90 73.7 258.5)">B[0:7]</text>
<text x="85.6" y="263.1" transform="rotate(-90 85.6 263.1)">C5</text>
<text x="87.6" y="263.1" transform="rotate(-90 87.6 263.1)">100nF</text>
<text x="75.7" y="267.5" transform="rotate(-90 75.7 267.5)">VDD5</text>
<text x="126.4" y="268.4" transform="rotate(-90 126.4 268.4)">C4</text>
<text x="128.4" y="268.4" transform="rotate(-90 128.4 268.4)">100nF</text>
<text x="126.4" y="277.3" transform="rotate(-90 126.4 277.3)">C2</text>
<text x="128.4" y="277.3" transform="rotate(-90 128.4 277.3)">100nF</text>
</g>
</svg>
